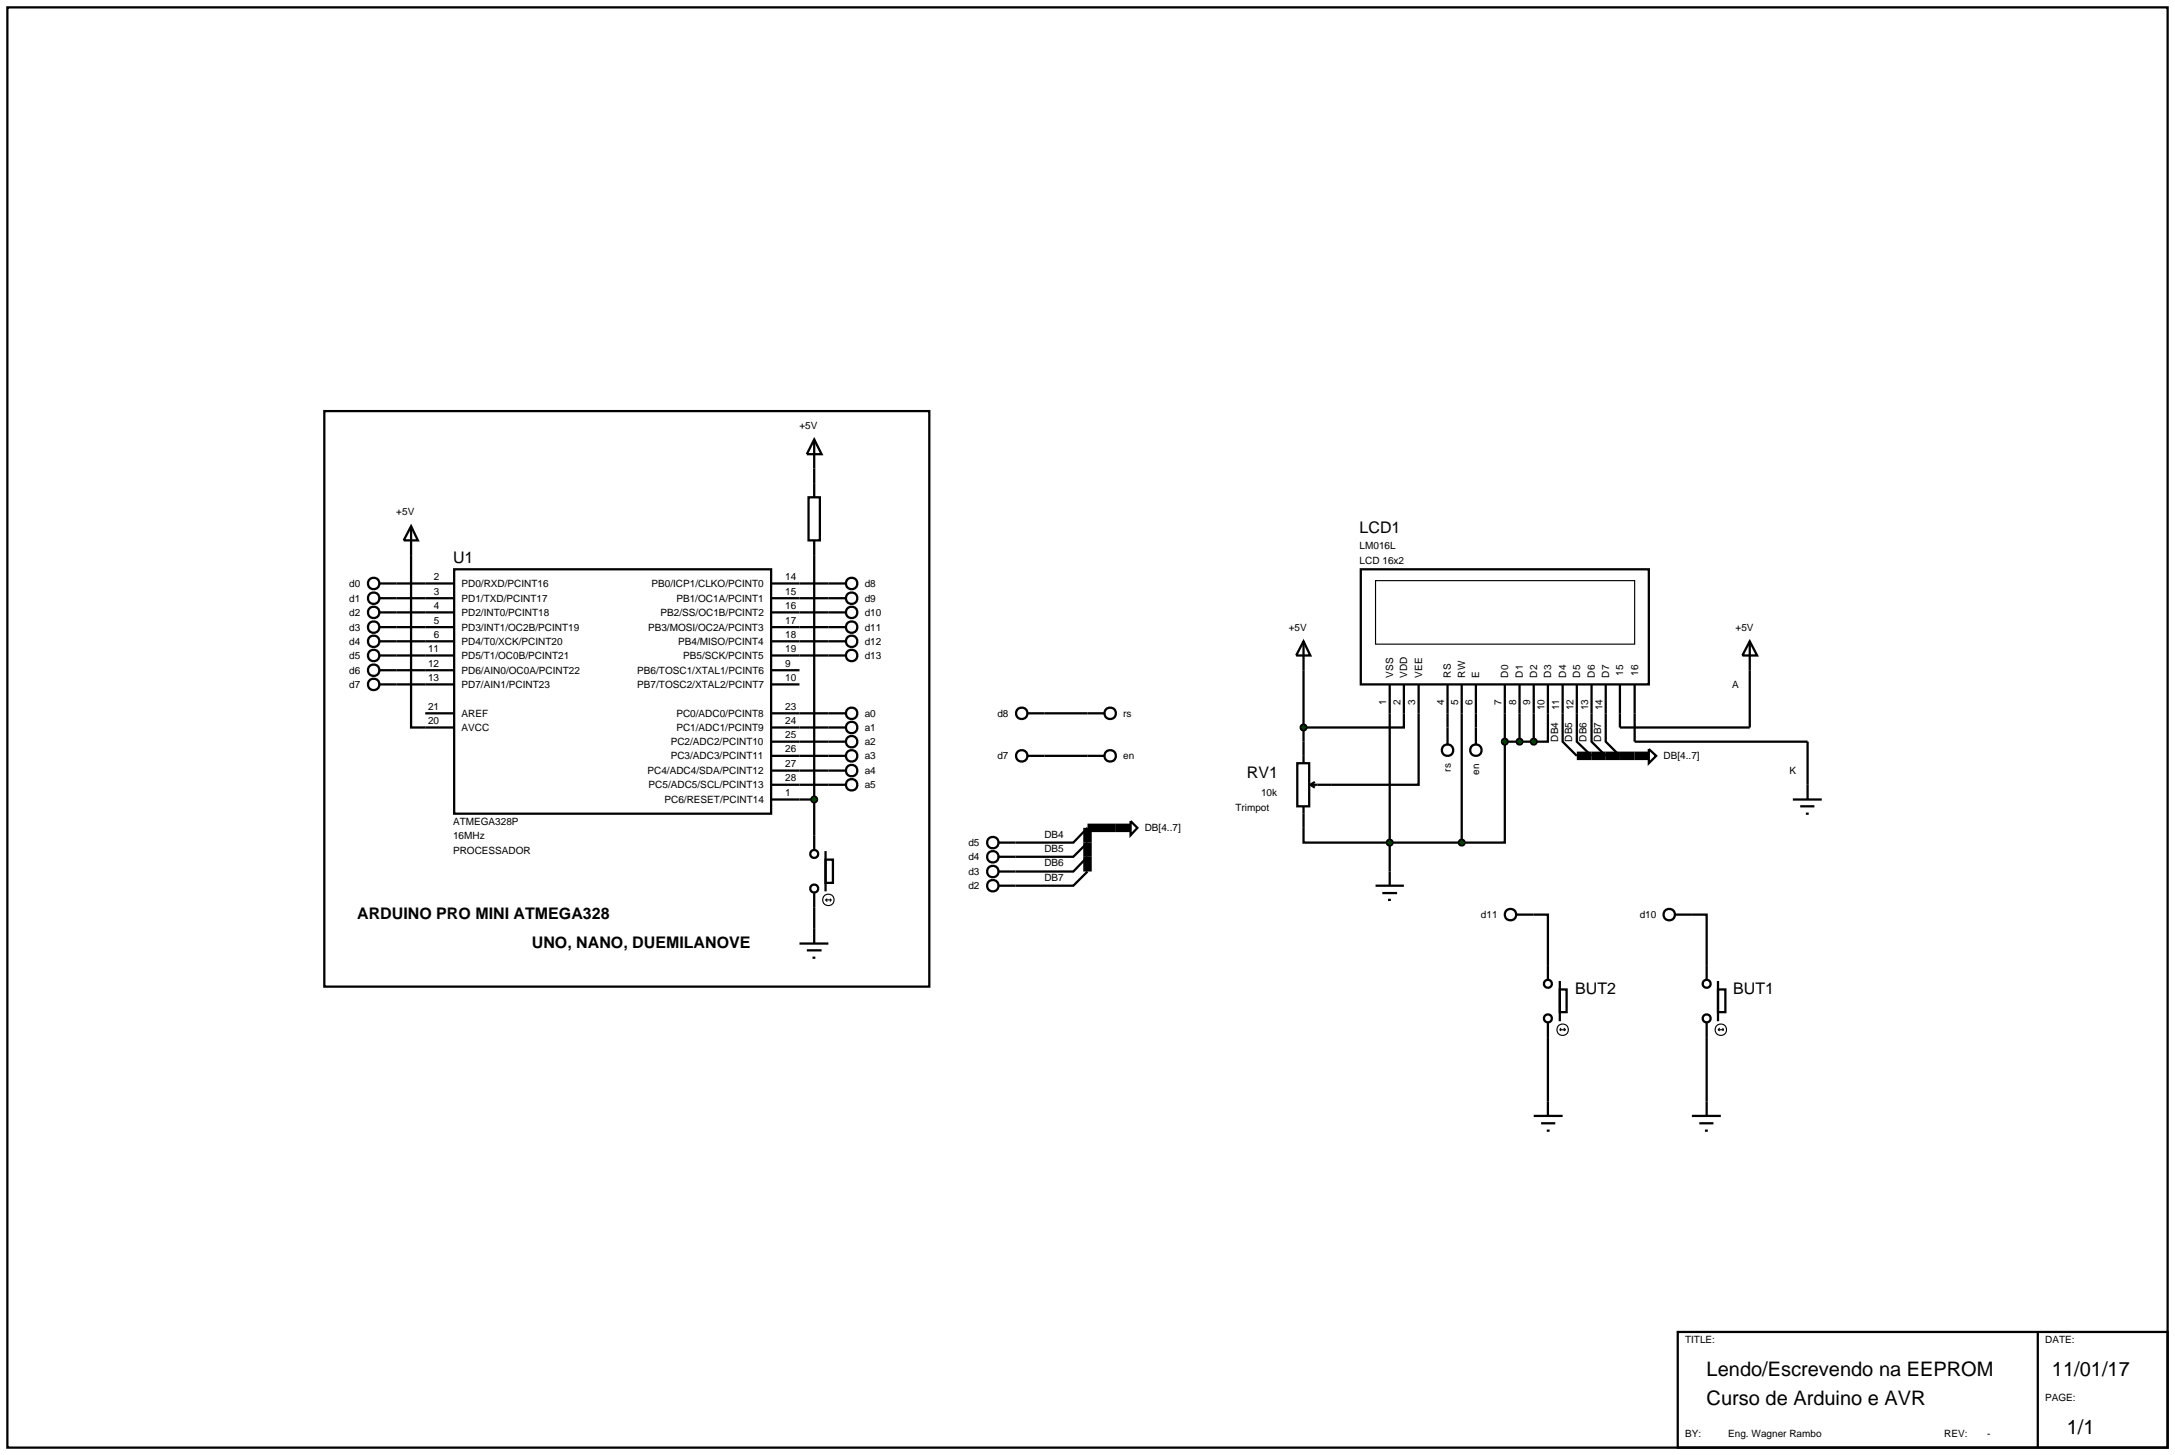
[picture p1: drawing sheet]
<svg xmlns="http://www.w3.org/2000/svg" width="384mm" height="257mm" viewBox="0 0 384 257" stroke-linecap="round" stroke-linejoin="round" font-family="sans-serif">
<g fill="none" stroke="#000" stroke-width=".4">
<path d="M1.3 1.3h381v254h-381zM57.2 72.5h106.7v101.5h-106.7zM72.5 92.8v35.5h7.6M72.5 92.8l1.2 2.5h-2.5zM142.6 87.7h2v7.6h-2zM143.6 82.6v5.1M143.6 95.3v54.5M66.9 102.9h13.2M66.9 105.5h13.2M66.9 110.6h13.2M66.9 108h13.2M66.9 113.1h13.2"/>
<path d="M66.9 115.6h13.2M66.9 118.2h13.2M80.1 100.4h55.9v43.1h-55.9zM136 102.9h13.2M136 105.5h13.2M136 110.6h13.2M136 108h13.2M136 113.1h13.2M136 115.6h13.2M136 118.2h5M229.9 118.2v12.6M66.9 120.7h13.2"/>
<path d="M75 125.8h5.1M136 120.7h5M136 125.8h13.2M136 128.3h13.2M136 130.8h13.2M136 133.3h13.2M136 135.9h13.2M136 138.4h13.2M184.2 125.8h7.6M184.2 133.3h7.6M245.1 125.8v27.9M247.6 125.8v2.5h-17.7"/>
<path d="M250.2 125.8v12.6h-15.3M255.3 125.8v2.5M257.8 125.8v22.8M260.3 125.8v2.5M265.4 130.8v17.8h-7.6M265.4 130.8h5.1M265.4 125.8v5M268 125.8v5M270.5 125.8v5M273 125.8v5h-2.5M275.6 125.8v5l2.5 2.5M278.1 125.8v5l2.6 2.5"/>
<path d="M280.7 125.8v5l2.5 2.5M283.2 125.8v5l2.5 2.5M136 141h7.6M143.6 157.5v8.9M145.6 151.6h1.3v4.1h-1.3zM145.6 150.1v7.1M191.8 153.7l-2.5 2.5h-10.2M191.8 151.1l-2.5 2.6h-10.2M191.8 148.6l-2.5 2.5h-10.2M191.8 146l-2.5 2.6h-10.2M229.9 146v2.6h27.9M141 166.4h5.1"/>
<path d="M142.3 167.6h2.6M143.3 168.9h.5M270.5 161.3h2.5v8.9M298.4 161.3h2.6v8.9M273 182.9v11.4M301 182.9v11.4M295.9 234.9h86.4v20.4h-86.4zM359.4 234.9v20.4"/>
<circle cx="65.9" cy="105.5" r="1.01"/>
<circle cx="65.9" cy="115.6" r="1.01"/>
<circle cx="65.9" cy="118.2" r="1.01"/>
<circle cx="65.9" cy="102.9" r="1.01"/>
<circle cx="65.9" cy="110.6" r="1.01"/>
<circle cx="65.9" cy="113.1" r="1.01"/>
<circle cx="65.9" cy="108" r="1.01"/>
<circle cx="150.2" cy="113.1" r="1.01"/>
<circle cx="150.2" cy="108" r="1.01"/>
<circle cx="150.2" cy="110.6" r="1.01"/>
<circle cx="150.2" cy="105.5" r="1.01"/>
<circle cx="150.2" cy="115.6" r="1.01"/>
<circle cx="150.2" cy="102.9" r="1.01"/>
<circle cx="65.9" cy="120.7" r="1.01"/>
<circle cx="150.2" cy="125.8" r="1.01"/>
<circle cx="150.2" cy="130.8" r="1.01"/>
<circle cx="150.2" cy="135.9" r="1.01"/>
<circle cx="150.2" cy="133.3" r="1.01"/>
<circle cx="150.2" cy="128.3" r="1.01"/>
<circle cx="150.2" cy="138.4" r="1.01"/>
<circle cx="143.6" cy="156.7" r=".7"/>
<circle cx="143.6" cy="150.6" r=".7"/>
</g>
<path d="M278.1 133.3h10.2M196.8 146h-5v7.7" fill="none" stroke="#000" stroke-width="1.5" stroke-linecap="butt"/>
<g fill="none" stroke="#000" stroke-width=".2">
<path d="M145.6 158.7h1M145.6 158.7l.3 .3M145.9 158.5l-.3 .2M146.4 158.5l.2 .2M146.6 158.7l-.2 .3"/>
<circle cx="146.1" cy="158.7" r="1.01"/>
</g>
<path d="M143.3 140.6l.3-.1-.5 .5zM143.6 140.5l.3 .1 .2 .4zM144.1 141l-.2 .4-.3 .1zM143.1 141l.5 .5-.4-.2z" fill="#004000" stroke="#000" stroke-width=".4"/>
<path d="M143.6 140.5l.5 .5-.5 .5-.5-.5z" fill="#004000"/>
<g fill="none" stroke="#000" stroke-width=".4">
<path d="M143.6 77.5l1.3 2.6h-2.6zM143.6 77.5v5.1M229.9 113.1l1.2 2.5h-2.5zM229.9 113.1v5.1M240 100.4h50.8v20.3h-50.8zM228.8 134.6h2.1v7.6h-2.1zM229.9 130.8v3.8M231.1 138.4l.8 .5M231.1 138.4h3.8M231.9 137.9l-.8 .5M245.1 120.7v5.1M247.6 120.7v5.1"/>
<path d="M250.2 120.7v5.1M255.3 120.7v5.1M255.3 128.3v3M257.8 120.7v5.1M260.3 120.7v5.1M260.3 128.3v3M265.4 120.7v5.1M268 120.7v5.1M270.5 120.7v5.1M273 120.7v5.1M275.6 120.7v5.1M278.1 120.7v5.1"/>
<path d="M280.7 120.7v5.1M283.2 120.7v5.1M290.8 132.1l1.3 1.2-1.3 1.3zM229.9 142.2v3.8M242.6 156.2h5M243.8 157.5h2.6M244.8 158.7h.5M245.1 153.7v2.5"/>
<circle cx="255.3" cy="132.3" r="1.01"/>
<circle cx="260.3" cy="132.3" r="1.01"/>
</g>
<path d="M242.6 102.4h45.7v11.2h-45.7z" fill="none" stroke="#000" stroke-width=".2"/>
<path d="M288.3 133.3h2.5" fill="none" stroke="#000" stroke-width="1.5" stroke-linecap="butt"/>
<g fill="#004000" stroke="#000" stroke-width=".4">
<path d="M229.5 128l.4-.2-.5 .5zM229.9 127.8l.4 .2 .1 .3zM229.9 128.8l.5-.5-.1 .3zM229.4 128.3l.5 .5-.4-.2z"/>
<path d="M244.7 148.3l.4-.2-.5 .5zM245.1 148.1l.4 .2 .1 .3zM245.6 148.6l-.1 .3-.4 .2zM244.6 148.6l.5 .5-.4-.2z"/>
</g>
<g fill="#004000">
<path d="M229.4 128.3l.5-.5 .5 .5-.5 .5z"/>
<path d="M244.6 148.6l.5-.5 .5 .5-.5 .5z"/>
</g>
<path d="M308.6 113.1l1.3 2.5h-2.6zM308.6 113.1v15.2h-22.9v-7.6M288.3 120.7v10.1h30.5v10.2M316.2 141h5.1M317.5 142.2h2.5M318.5 143.5h.5" fill="none" stroke="#000" stroke-width=".4"/>
<g fill="#004000" stroke="#000" stroke-width=".4">
<path d="M265.1 130.4l.3-.1-.5 .5zM265.4 130.3l.4 .2 .1 .3zM265.4 131.3l.5-.5-.1 .3zM264.9 130.8l.5 .5-.4-.2z"/>
<path d="M267.7 130.4l.3-.1-.5 .5zM268 130.3l.4 .2 .1 .3zM268 131.3l.5-.5-.1 .3zM267.5 130.8l.5 .5-.4-.2z"/>
<path d="M270.2 130.4l.3-.1-.5 .5zM270.5 130.3l.4 .2 .1 .3zM270.5 131.3l.5-.5-.1 .3zM270 130.8l.5 .5-.3-.1z"/>
<path d="M257.4 148.3l.4-.2-.5 .5zM257.8 148.1l.4 .2 .1 .3zM258.3 148.6l-.1 .3-.4 .2zM257.3 148.6l.5 .5-.4-.2z"/>
</g>
<g fill="#004000">
<path d="M265.4 130.3l.5 .5-.5 .5-.5-.5z"/>
<path d="M268 130.3l.5 .5-.5 .5-.5-.5z"/>
<path d="M270.5 130.3l.5 .5-.5 .5-.5-.5z"/>
<path d="M257.3 148.6l.5-.5 .5 .5-.5 .5z"/>
</g>
<g fill="none" stroke="#000" stroke-width=".4">
<path d="M181.2 125.8h3M181.2 133.3h3M191.8 125.8h3M191.8 133.3h3M176.1 156.2h3M176.1 153.7h3M176.1 151.1h3M176.1 148.6h3M199.4 144.8l1.2 1.2-1.2 1.3zM267.4 161.3h3.1M273 170.2v2.5M275.1 174.5h1.2v4h-1.2z"/>
<path d="M275.1 173v7.1M295.4 161.3h3M301 170.2v2.5M303 174.5h1.3v4h-1.3zM303 173v7.1M270.5 196.8h5.1M271.8 198.1h2.5M272.8 199.4h.5M273 180.3v2.6M273 194.3v2.5M298.4 196.8h5.1M299.7 198.1h2.5"/>
<path d="M300.7 199.4h.5M301 180.3v2.6M301 194.3v2.5"/>
<circle cx="180.2" cy="133.3" r="1.01"/>
<circle cx="180.2" cy="125.8" r="1.01"/>
<circle cx="195.8" cy="125.8" r="1.01"/>
<circle cx="195.8" cy="133.3" r="1.01"/>
<circle cx="175.1" cy="151.1" r="1.01"/>
<circle cx="175.1" cy="153.7" r="1.01"/>
<circle cx="175.1" cy="148.6" r="1.01"/>
<circle cx="175.1" cy="156.2" r="1.01"/>
<circle cx="266.4" cy="161.3" r="1.01"/>
<circle cx="273" cy="179.6" r=".7"/>
<circle cx="273" cy="173.5" r=".7"/>
<circle cx="294.4" cy="161.3" r="1.01"/>
<circle cx="301" cy="179.6" r=".7"/>
<circle cx="301" cy="173.5" r=".7"/>
</g>
<path d="M196.8 146h2.6" fill="none" stroke="#000" stroke-width="1.5" stroke-linecap="butt"/>
<g fill="none" stroke="#000" stroke-width=".2">
<path d="M275.1 181.6h1M275.1 181.6l.2 .2M275.3 181.3l-.2 .3M275.8 181.3l.3 .3M276.1 181.6l-.3 .2M303 181.6h1M303 181.6l.3 .2M303.3 181.3l-.3 .3M303.8 181.3l.2 .3M304 181.6l-.2 .2"/>
<circle cx="275.6" cy="181.6" r="1.01"/>
<circle cx="303.5" cy="181.6" r="1.01"/>
</g>
<g font-size="3.5">
<text x="301" y="242.7">Lendo/Escrevendo na EEPROM</text>
<text x="361.9" y="242.7">11/01/17</text>
<text x="301" y="247.8">Curso de Arduino e AVR</text>
<text x="364.5" y="252.9">1/1</text>
</g>
<g font-size="2.8">
<text x="239.8" y="94.1">LCD1</text>
<text x="79.9" y="99.3">U1</text>
<text x="219.9" y="137.3">RV1</text>
<text x="63" y="162.2">ARDUINO PRO MINI ATMEGA328</text>
<text x="93.8" y="167.3">UNO, NANO, DUEMILANOVE</text>
<text x="277.8" y="175.3">BUT2</text>
<text x="305.7" y="175.3">BUT1</text>
</g>
<g font-size="1.8">
<text x="141" y="75.6">+5V</text>
<text x="69.9" y="90.8">+5V</text>
<text x="239.8" y="96.9">LM016L</text>
<text x="239.8" y="99.5">LCD 16x2</text>
<text x="61.6" y="103.5">d0</text>
<text x="61.6" y="106.1">d1</text>
<text x="76.5" y="107.4">4</text>
<text x="76.5" y="104.9">3</text>
<text x="76.5" y="102.3">2</text>
<text x="81.4" y="106.1">PD1/TXD/PCINT17</text>
<text x="81.4" y="103.5">PD0/RXD/PCINT16</text>
<text x="114.9" y="103.5">PB0/ICP1/CLKO/PCINT0</text>
<text x="119.3" y="106.1">PB1/OC1A/PCINT1</text>
<text x="138.5" y="102.3">14</text>
<text x="138.5" y="104.9">15</text>
<text x="138.5" y="107.4">16</text>
<text x="152.5" y="103.5">d8</text>
<text x="152.5" y="106.1">d9</text>
<text x="61.6" y="111.2">d3</text>
<text x="61.6" y="108.6">d2</text>
<text x="61.6" y="113.7">d4</text>
<text x="76.5" y="112.5">6</text>
<text x="76.5" y="110">5</text>
<text x="81.4" y="113.7">PD4/T0/XCK/PCINT20</text>
<text x="81.4" y="111.2">PD3/INT1/OC2B/PCINT19</text>
<text x="81.4" y="108.6">PD2/INT0/PCINT18</text>
<text x="114.3" y="111.2">PB3/MOSI/OC2A/PCINT3</text>
<text x="116.5" y="108.6">PB2/SS/OC1B/PCINT2</text>
<text x="119.6" y="113.7">PB4/MISO/PCINT4</text>
<text x="138.5" y="110">17</text>
<text x="138.5" y="112.5">18</text>
<text x="152.5" y="108.6">d10</text>
<text x="152.5" y="111.2">d11</text>
<text x="152.5" y="113.7">d12</text>
<text x="227.3" y="111.2">+5V</text>
<text x="306.1" y="111.2">+5V</text>
<text x="61.6" y="116.2">d5</text>
<text x="61.6" y="118.8">d6</text>
<text x="75.5" y="117.6">12</text>
<text x="75.5" y="115">11</text>
<text x="81.4" y="118.8">PD6/AIN0/OC0A/PCINT22</text>
<text x="81.4" y="116.2">PD5/T1/OC0B/PCINT21</text>
<text x="112.4" y="118.8">PB6/TOSC1/XTAL1/PCINT6</text>
<text x="120.5" y="116.2">PB5/SCK/PCINT5</text>
<text x="138.5" y="115">19</text>
<text x="138.5" y="117.6">9</text>
<text x="152.5" y="116.2">d13</text>
<text x="245.7" y="119.5" transform="rotate(-90 245.7 119.5)">VSS</text>
<text x="248.2" y="119.5" transform="rotate(-90 248.2 119.5)">VDD</text>
<text x="250.8" y="119.5" transform="rotate(-90 250.8 119.5)">VEE</text>
<text x="255.9" y="119.5" transform="rotate(-90 255.9 119.5)">RS</text>
<text x="258.4" y="119.5" transform="rotate(-90 258.4 119.5)">RW</text>
<text x="260.9" y="119.5" transform="rotate(-90 260.9 119.5)">E</text>
<text x="266" y="119.5" transform="rotate(-90 266 119.5)">D0</text>
<text x="268.6" y="119.5" transform="rotate(-90 268.6 119.5)">D1</text>
<text x="271.1" y="119.5" transform="rotate(-90 271.1 119.5)">D2</text>
<text x="273.6" y="119.5" transform="rotate(-90 273.6 119.5)">D3</text>
<text x="276.2" y="119.5" transform="rotate(-90 276.2 119.5)">D4</text>
<text x="278.7" y="119.5" transform="rotate(-90 278.7 119.5)">D5</text>
<text x="281.3" y="119.5" transform="rotate(-90 281.3 119.5)">D6</text>
<text x="283.8" y="119.5" transform="rotate(-90 283.8 119.5)">D7</text>
<text x="286.3" y="119.2" transform="rotate(-90 286.3 119.2)">15</text>
<text x="288.9" y="119.2" transform="rotate(-90 288.9 119.2)">16</text>
<text x="61.6" y="121.3">d7</text>
<text x="75.5" y="125.2">21</text>
<text x="75.5" y="120.1">13</text>
<text x="81.4" y="121.3">PD7/AIN1/PCINT23</text>
<text x="112.4" y="121.3">PB7/TOSC2/XTAL2/PCINT7</text>
<text x="138.5" y="120.1">10</text>
<text x="138.5" y="125.2">23</text>
<text x="244.5" y="124.3" transform="rotate(-90 244.5 124.3)">1</text>
<text x="247" y="124.3" transform="rotate(-90 247 124.3)">2</text>
<text x="249.6" y="124.3" transform="rotate(-90 249.6 124.3)">3</text>
<text x="254.7" y="124.3" transform="rotate(-90 254.7 124.3)">4</text>
<text x="257.2" y="124.3" transform="rotate(-90 257.2 124.3)">5</text>
<text x="259.7" y="124.3" transform="rotate(-90 259.7 124.3)">6</text>
<text x="264.8" y="124.3" transform="rotate(-90 264.8 124.3)">7</text>
<text x="267.4" y="124.3" transform="rotate(-90 267.4 124.3)">8</text>
<text x="269.9" y="124.3" transform="rotate(-90 269.9 124.3)">9</text>
<text x="272.4" y="125.3" transform="rotate(-90 272.4 125.3)">10</text>
<text x="275" y="125.3" transform="rotate(-90 275 125.3)">11</text>
<text x="277.5" y="125.3" transform="rotate(-90 277.5 125.3)">12</text>
<text x="280.1" y="125.3" transform="rotate(-90 280.1 125.3)">13</text>
<text x="282.6" y="125.3" transform="rotate(-90 282.6 125.3)">14</text>
<text x="305.5" y="121.3">A</text>
<text x="75.5" y="127.7">20</text>
<text x="81.4" y="128.9">AVCC</text>
<text x="81.4" y="126.4">AREF</text>
<text x="118.3" y="131.4">PC2/ADC2/PCINT10</text>
<text x="119.3" y="128.9">PC1/ADC1/PCINT9</text>
<text x="119.3" y="126.4">PC0/ADC0/PCINT8</text>
<text x="138.5" y="130.2">25</text>
<text x="138.5" y="127.7">24</text>
<text x="152.5" y="126.4">a0</text>
<text x="152.5" y="128.9">a1</text>
<text x="152.5" y="131.4">a2</text>
<text x="175.9" y="126.4">d8</text>
<text x="198.1" y="126.4">rs</text>
<text x="274.8" y="130.8" transform="rotate(-90 274.8 130.8)">DB4</text>
<text x="277.3" y="130.8" transform="rotate(-90 277.3 130.8)">DB5</text>
<text x="279.8" y="130.8" transform="rotate(-90 279.8 130.8)">DB6</text>
<text x="282.4" y="130.8" transform="rotate(-90 282.4 130.8)">DB7</text>
<text x="114.2" y="136.5">PC4/ADC4/SDA/PCINT12</text>
<text x="118.3" y="133.9">PC3/ADC3/PCINT11</text>
<text x="138.5" y="137.8">28</text>
<text x="138.5" y="135.3">27</text>
<text x="138.5" y="132.7">26</text>
<text x="152.5" y="133.9">a3</text>
<text x="152.5" y="136.5">a4</text>
<text x="175.9" y="133.9">d7</text>
<text x="198.1" y="133.9">en</text>
<text x="255.9" y="136.1" transform="rotate(-90 255.9 136.1)">rs</text>
<text x="260.9" y="136.6" transform="rotate(-90 260.9 136.6)">en</text>
<text x="293.4" y="133.9">DB[4..7]</text>
<text x="315.6" y="136.5">K</text>
<text x="114.4" y="139">PC5/ADC5/SCL/PCINT13</text>
<text x="117.2" y="141.6">PC6/RESET/PCINT14</text>
<text x="138.5" y="140.4">1</text>
<text x="152.5" y="139">a5</text>
<text x="217.9" y="143">Trimpot</text>
<text x="222.4" y="140.4">10k</text>
<text x="79.9" y="145.5">ATMEGA328P</text>
<text x="79.9" y="148">16MHz</text>
<text x="170.8" y="149.2">d5</text>
<text x="184.2" y="147.8">DB4</text>
<text x="201.9" y="146.6">DB[4..7]</text>
<text x="79.9" y="150.6">PROCESSADOR</text>
<text x="170.8" y="154.3">d3</text>
<text x="170.8" y="151.7">d4</text>
<text x="184.2" y="155.4">DB7</text>
<text x="184.2" y="152.8">DB6</text>
<text x="184.2" y="150.3">DB5</text>
<text x="170.8" y="156.8">d2</text>
<text x="261.2" y="161.9">d11</text>
<text x="289.2" y="161.9">d10</text>
<text x="297.2" y="236.9">TITLE:</text>
<text x="360.7" y="236.9">DATE:</text>
<text x="360.7" y="247">PAGE:</text>
<text x="297.2" y="253.4">BY:</text>
<text x="304.8" y="253.4">Eng. Wagner Rambo</text>
<text x="342.9" y="253.4">REV:</text>
<text x="350.5" y="253.4">-</text>
</g>
</svg>
